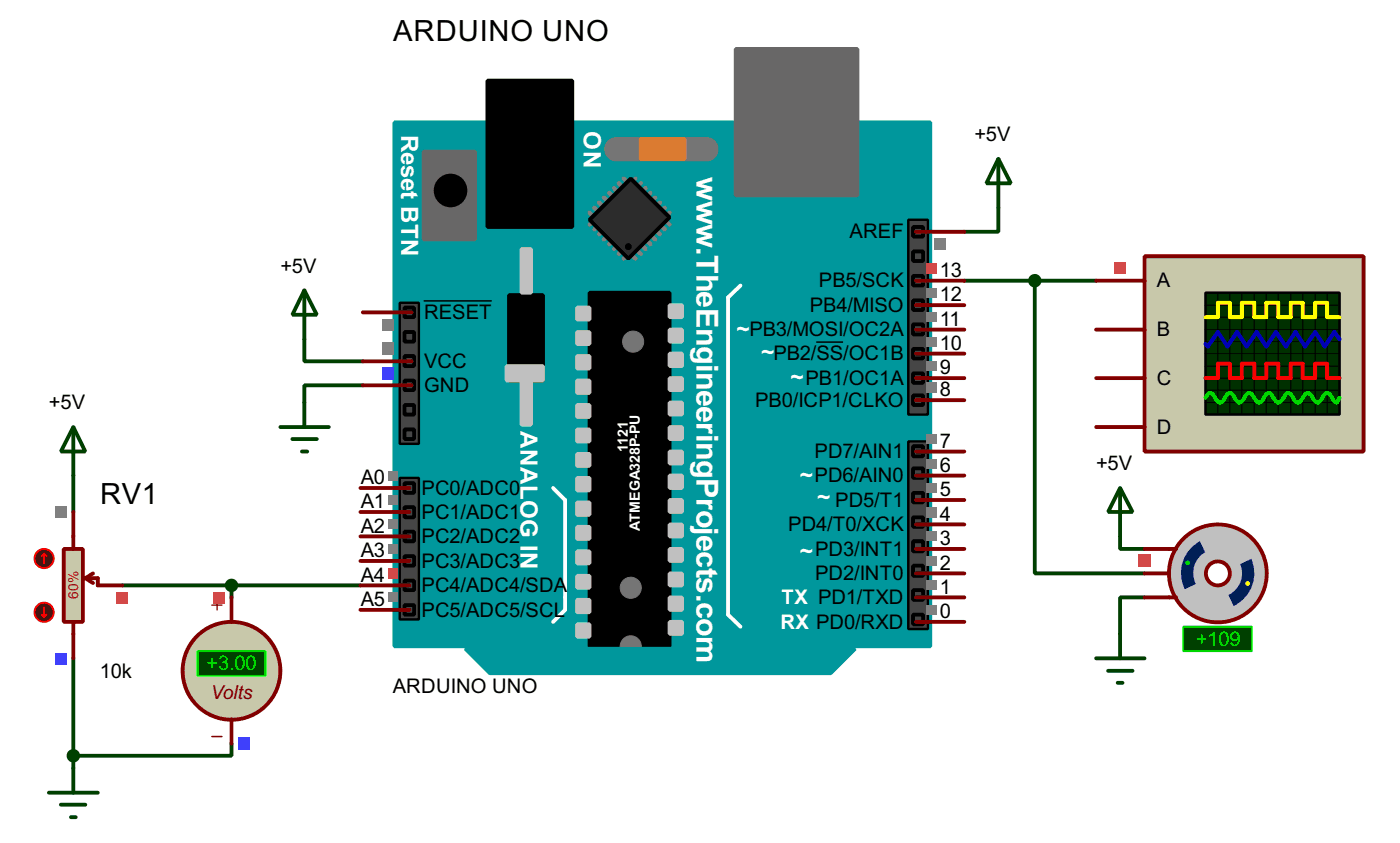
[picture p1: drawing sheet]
<svg xmlns="http://www.w3.org/2000/svg" width="146mm" height="88mm" viewBox="0 0 146 88" stroke-linecap="round" stroke-linejoin="round" font-family="sans-serif">
<path d="M31.8 35.4v2.3h6.1M100.6 29.3h13.8M104.2 21.7v2.5h-3.6M108 29.3v30.5h11.4M7.7 49.6v3.8M37.9 40.2h-6.1v1.8M116.9 55.9v1.3h2.5M7.7 68.6v11.5M12.8 61h24.8M24.2 77.5v1.3h-16.5M24.2 61v1.3M119.4 62.3h-2.5v3.8" fill="none" stroke="#004000" stroke-width=".4"/>
<path d="M41.2 12.8h55.9v54.6h-55.9z" fill="#00979c" stroke="#00979c" stroke-width=".4"/>
<g fill="#686767" stroke="#686767" stroke-width=".4">
<path d="M76.8 5.1h12.7v15.3h-12.7z"/>
<path d="M44.2 15.8h5.4v9.2h-5.4z"/>
</g>
<path d="M50.9 8.4h8.8v15.3h-8.8zM53.1 30.8h3.6v8.9h-3.6zM61.5 30.5h8.4v36.9h-8.4z" fill="#000" stroke="#000" stroke-width=".4"/>
<path d="M77.3 29.8l-1.3 1.2v33.1l1.3 1.2M57.7 50.9l1.3 1.2v11.5l-1.3 1.2" fill="none" stroke="#fff" stroke-width=".4"/>
<g fill="#c0c0c0" stroke="#c0c0c0" stroke-width=".4">
<path d="M69.9 31.8h1.3v1.3h-1.3z"/>
<path d="M69.9 34.4h1.3v1.2h-1.3z"/>
<path d="M69.9 36.9h1.3v1.3h-1.3z"/>
<path d="M69.9 39.4h1.3v1.3h-1.3z"/>
<path d="M69.9 42h1.3v1.2h-1.3z"/>
<path d="M69.9 44.5h1.3v1.3h-1.3z"/>
<path d="M69.9 47.1h1.3v1.2h-1.3z"/>
<path d="M69.9 49.6h1.3v1.3h-1.3z"/>
<path d="M69.9 52.1h1.3v1.3h-1.3z"/>
<path d="M69.9 54.7h1.3v1.2h-1.3z"/>
<path d="M69.9 57.2h1.3v1.3h-1.3z"/>
<path d="M69.9 59.8h1.3v1.2h-1.3z"/>
<path d="M69.9 62.3h1.3v1.3h-1.3z"/>
<path d="M69.9 64.8h1.3v1.3h-1.3z"/>
<path d="M60.2 32.1h1.3v1.2h-1.3z"/>
<path d="M60.2 34.6h1.3v1.3h-1.3z"/>
<path d="M60.2 37.1h1.3v1.3h-1.3z"/>
<path d="M60.2 39.7h1.3v1.3h-1.3z"/>
<path d="M60.2 42.2h1.3v1.3h-1.3z"/>
<path d="M60.2 44.8h1.3v1.2h-1.3z"/>
<path d="M60.2 47.3h1.3v1.3h-1.3z"/>
<path d="M60.2 49.8h1.3v1.3h-1.3z"/>
<path d="M60.2 52.4h1.3v1.3h-1.3z"/>
<path d="M60.2 54.9h1.3v1.3h-1.3z"/>
<path d="M60.2 57.5h1.3v1.2h-1.3z"/>
<path d="M60.2 60h1.3v1.3h-1.3z"/>
<path d="M60.2 62.5h1.3v1.3h-1.3z"/>
<path d="M60.2 65.1h1.3v1.3h-1.3z"/>
<path d="M52.9 38.2h3.8v1.5h-3.8z"/>
<path d="M54.4 26h1v4.5h-1z"/>
<path d="M54.4 39.7h1v4.6h-1z"/>
</g>
<circle cx="47" cy="19.9" r="1.55" fill="#000" stroke="#000" stroke-width=".4"/>
<path d="M64.3 15.6h9.4" fill="none" stroke="#757575" stroke-width="2.6"/>
<path d="M66.9 14.5h4.5v2.1h-4.5z" fill="#ff8000" stroke="#ff8000" stroke-width=".4"/>
<g fill="none" stroke="#808080" stroke-width=".45">
<path d="M64.1 19.6l.5 .5M64.6 19.1l.5 .5M65.1 18.6l.5 .5M66.3 18.6l-.5 .5M66.9 19.1l-.6 .5M67.4 19.6l-.5 .5M61.5 22.2l.5 .5M62 21.7l.5 .5M62 22.9l-.5 .5M62.5 21.1l.5 .6M62.5 23.4l-.5 .5M63 20.6l.6 .5"/>
<path d="M63 23.9l-.5 .5M63.6 20.1l.5 .5M63.6 24.4l-.6 .6M64.1 25l-.5 .5M64.6 25.5l-.5 .5M65.1 26l-.5 .5M65.6 26.5l-.5 .5M65.8 26.5l.5 .5M66.3 26l.6 .5M66.9 25.5l.5 .5M67.4 25l.5 .5M67.9 24.4l.5 .6"/>
<path d="M67.9 20.1l-.5 .5M68.4 23.9l.5 .5M68.4 20.6l-.5 .5M68.9 23.4l.5 .5M68.9 21.1l-.5 .6M69.4 22.9l.5 .5M69.4 21.7l-.5 .5M69.9 22.2l-.5 .5"/>
</g>
<path d="M65.8 18.6l4.1 4.1-4.3 4.3-4.1-4.1z" fill-rule="evenodd" fill="#2c2c2c" stroke="#000" stroke-width=".4"/>
<circle cx="65.5" cy="25.7" r=".3" fill="#000" stroke="#000" stroke-width=".1"/>
<path d="M94.8 22.9h2v20.3h-2z" fill="#464646" stroke="#000" stroke-width=".25"/>
<circle cx="65.8" cy="61.3" r="1.1" fill="#757575" stroke="#757575" stroke-width=".1"/>
<g fill="#464646" stroke="#000" stroke-width=".4">
<path d="M95.3 23.7h1v1h-1z"/>
<path d="M95.3 28.8h1v1h-1z"/>
<path d="M95.3 31.3h1v1h-1z"/>
<path d="M95.3 33.8h1v1.1h-1z"/>
<path d="M95.3 36.4h1v1h-1z"/>
<path d="M95.3 38.9h1v1h-1z"/>
<path d="M95.3 26.2h1v1h-1z"/>
<path d="M95.3 41.2h1v1h-1z"/>
</g>
<g fill="#757575" stroke="#757575" stroke-width=".1">
<circle cx="66" cy="35.6" r="1.1"/>
<circle cx="65.8" cy="67.4" r="1.1"/>
</g>
<path d="M48.6 67.6h40.6l-2.5 2.6h-35.6z" fill-rule="evenodd" fill="#00979c" stroke="#00979c" stroke-width=".4"/>
<g fill="#464646" stroke="#000" stroke-width=".25">
<path d="M41.7 31.6h2v14.7h-2z"/>
<path d="M94.8 46h2v19.6h-2z"/>
<path d="M41.7 49.8h2v14.8h-2z"/>
</g>
<g fill="#464646" stroke="#000" stroke-width=".4">
<path d="M42.2 34.6h1v1h-1z"/>
<path d="M42.2 39.7h1v1h-1z"/>
<path d="M42.2 44.8h1v1h-1z"/>
<path d="M42.2 42.2h1v1h-1z"/>
<path d="M42.2 37.1h1v1.1h-1z"/>
<path d="M42.2 32.1h1v1h-1z"/>
<path d="M95.3 46.5h1v1.1h-1z"/>
<path d="M95.3 48.8h1v1h-1z"/>
<path d="M95.3 51.4h1v1h-1z"/>
<path d="M95.3 53.9h1v1h-1z"/>
<path d="M95.3 56.4h1v1.1h-1z"/>
<path d="M95.3 59h1v1h-1z"/>
<path d="M95.3 61.5h1v1h-1z"/>
<path d="M95.3 64.1h1v1h-1z"/>
<path d="M42.2 50.4h1v1h-1z"/>
<path d="M42.2 52.9h1v1h-1z"/>
<path d="M42.2 55.4h1v1h-1z"/>
<path d="M42.2 58h1v1h-1z"/>
<path d="M42.2 60.5h1v1h-1z"/>
<path d="M42.2 63.1h1v1h-1z"/>
</g>
<g fill="none" stroke="#800000" stroke-width=".4">
<path d="M37.9 32.6h5.1M37.9 37.7h5.1M95.6 39.4h5M95.6 36.9h5M95.6 34.4h5M95.6 31.8h5M95.6 29.3h5M95.6 24.2h5M37.6 58.5h5.1M37.6 55.9h5.1M37.6 53.4h5.1M37.6 50.9h5.1"/>
<path d="M37.9 40.2h5.1M95.6 59.8h5M95.6 57.2h5M95.6 54.7h5M95.6 52.1h5M95.6 49.6h5M95.6 47.1h5M95.6 41.7h5M37.6 63.6h5.1M37.6 61h5.1M95.6 64.8h5M95.6 62.3h5"/>
</g>
<path d="M44.2 31.4h7.1M85.2 35.7h2.8" fill="none" stroke="#000" stroke-width=".15"/>
<g fill="#808080">
<path d="M96.7 63.1h1v1h-1z"/>
<path d="M96.7 60.5h1v1h-1z"/>
<path d="M96.7 58h1v1h-1z"/>
<path d="M96.7 55.4h1v1h-1z"/>
<path d="M96.7 52.9h1v1h-1z"/>
<path d="M96.7 50.4h1v1h-1z"/>
<path d="M96.7 47.8h1v1h-1z"/>
<path d="M96.7 45.3h1v1h-1z"/>
<path d="M96.7 39.9h1v1.1h-1z"/>
<path d="M96.7 37.7h1v1h-1z"/>
<path d="M96.7 35.1h1v1h-1z"/>
<path d="M96.7 32.6h1v1h-1z"/>
<path d="M96.7 30h1v1h-1z"/>
</g>
<path d="M96.7 27.5h1v1h-1z" fill="#ff4040"/>
<g fill="#808080">
<path d="M97.5 24.8h1.2v1.3h-1.2z"/>
<path d="M40.6 61.8h1v1h-1z"/>
</g>
<path d="M40.6 59.2h1v1.1h-1z" fill="#ff4040"/>
<g fill="#808080">
<path d="M40.6 56.7h1v1h-1z"/>
<path d="M40.6 54.2h1v1h-1z"/>
<path d="M40.6 51.6h1v1h-1z"/>
<path d="M40.6 49.1h1v1h-1z"/>
<path d="M39.8 33.2h1.3v1.3h-1.3z"/>
<path d="M39.8 35.7h1.3v1.3h-1.3z"/>
</g>
<path d="M39.8 38.3h1.3v1.3h-1.3z" fill="#4040ff"/>
<path d="M119.4 26.7h22.9v20.4h-22.9z" fill="#c8c8aa" stroke="#800000" stroke-width=".4"/>
<path d="M125.8 30.5h14v12.7h-14z" fill="#003000" stroke="#000" stroke-width=".25"/>
<g fill="none" stroke="#000" stroke-width=".1">
<path d="M125.8 34.4h14M125.8 31.8h14M125.8 33.1h14M125.8 35.6h14M125.8 38.2h14M125.8 39.4h14M125.8 36.9h14M127.1 30.5v12.7M128.3 30.5v12.7M129.6 30.5v12.7M130.9 30.5v12.7M132.1 30.5v12.7"/>
<path d="M133.4 30.5v12.7M134.7 30.5v12.7M135.9 30.5v12.7M137.2 30.5v12.7M138.5 30.5v12.7M125.8 40.7h14M125.8 42h14"/>
</g>
<path d="M125.8 33.1h1.3v-1.5h1.2v1.5h1.3v-1.5h1.3v1.5h1.2v-1.5h1.3v1.5h1.3v-1.5h1.2v1.5h1.3v-1.5h1.3v1.5h1.3" fill="none" stroke="#ff0" stroke-width=".4"/>
<path d="M125.8 39.4h1.3v-1.5h1.2v1.5h1.3v-1.5h1.3v1.5h1.2v-1.5h1.3v1.5h1.3v-1.5h1.2v1.5h1.3v-1.5h1.3v1.5h1.3" fill="none" stroke="#f00" stroke-width=".4"/>
<path d="M139.8 35.4l-.6-.8-1 1.5-1-1.5-1 1.5-1-1.5-1 1.5-1.1-1.5-1 1.5-1-1.5-1 1.5-1-1.5-1 1.5-1-1.5-1.1 1.5-.2-.2" fill="none" stroke="#00f" stroke-width=".4"/>
<path d="M125.8 41.5l.2-.4 .3-.1 .2 .1 .2 .2a1.09 1.09 0 0 0 .6 .7l.2-.2 .5-.7 .3-.1 .3 .1 .5 .7 .2 .2 .3-.2 .1-.2a1.09 1.09 0 0 1 .7-.6l.2 .1 .5 .7 .3 .2 .2-.2 .5-.7 .3-.1 .2 .1 .5 .7 .3 .2a1.72 1.72 0 0 0 .7-.9l.3-.1 .3 .1 .4 .7 .3 .2 .3-.2 .5-.7 .2-.1a1.72 1.72 0 0 1 .8 .8l.3 .2 .2-.2 .5-.7 .3-.1 .2 .1 .5 .7 .3 .2 .3-.5" fill="none" stroke="#0f0" stroke-width=".4"/>
<path d="M114.4 29.3h5M114.4 34.4h5M114.4 39.4h5M114.4 44.5h5" fill="none" stroke="#800000" stroke-width=".4"/>
<path d="M116.3 27.4h1.2v1.2h-1.2z" fill="#ff4040"/>
<path d="M104.2 16.6l1.3 2.5h-2.6zM104.2 16.6v5.1M31.8 30.3l1.3 2.5h-2.6zM31.8 30.3v5.1M29.3 44.5h5M30.5 45.8h2.6M31.5 47.1h.6M31.8 42v2.5" fill="none" stroke="#004000" stroke-width=".4"/>
<path d="M6.7 57.2h2v7.6h-2z" fill="#c8c8aa" stroke="#800000" stroke-width=".4"/>
<path d="M7.7 53.4v3.8M9.7 59.8l-.8 .5M7.7 64.8v3.8M8.9 60.3l.8 .5M8.9 60.3h1.3v.7h2.6" fill="none" stroke="#800000" stroke-width=".4"/>
<circle cx="4.6" cy="58.2" r="1" fill="#400000" stroke="#f00" stroke-width=".2"/>
<path d="M4.6 57.7l-.2 .3M4.6 57.7l.3 .3M4.6 57.7v1" fill="none" stroke="#f00" stroke-width=".2"/>
<circle cx="4.6" cy="63.8" r="1" fill="#400000" stroke="#f00" stroke-width=".2"/>
<path d="M4.4 64.1l.2 .2M4.6 63.3v1M4.9 64.1l-.3 .2" fill="none" stroke="#f00" stroke-width=".2"/>
<path d="M5.8 68h1.2v1.3h-1.2z" fill="#4040ff"/>
<path d="M5.8 52.8h1.2v1.2h-1.2z" fill="#808080"/>
<path d="M12.1 61.7h1.3v1.2h-1.3z" fill="#ff4040"/>
<path d="M7.7 44.5l1.2 2.6h-2.5zM7.7 44.5v5.1M5.1 82.6h5.1M6.4 83.9h2.5M7.4 85.2h.5M7.7 80.1v2.5" fill="none" stroke="#004000" stroke-width=".4"/>
<circle cx="24.1" cy="69.9" r="5.1" fill="#c8c8aa" stroke="#800000" stroke-width=".4"/>
<path d="M22.1 63.1h1.1M22.1 76.8h1.1M22.7 62.5v1.1" fill="none" stroke="#800000" stroke-width=".15"/>
<path d="M20.6 67.9h7.1v2.5h-7.1z" fill="#004000" stroke="#0f0" stroke-width=".2"/>
<path d="M24.2 62.3v2.5M24.2 75v2.5" fill="none" stroke="#800000" stroke-width=".4"/>
<path d="M24.8 76.9h1.3v1.3h-1.3z" fill="#4040ff"/>
<path d="M22.3 61.7h1.2v1.2h-1.2z" fill="#ff4040"/>
<g fill="#004000" stroke="#004000" stroke-width=".4">
<circle cx="24.1" cy="61" r=".5"/>
<circle cx="7.6" cy="78.8" r=".5"/>
</g>
<circle cx="127" cy="59.8" r="5.1" fill="#c0c0c0" stroke="#800000" stroke-width=".4"/>
<circle cx="127" cy="59.8" r="1.25" fill="#feffff" stroke="#800000" stroke-width=".4"/>
<path d="M122 57.2h.7M122 62.3h.7" fill="none" stroke="#800000" stroke-width=".4"/>
<path d="M123.6 61.4l1.2-.5a2.5 2.5 0 0 0 3.4 1.1l.5 1.2a3.8 3.8 0 0 1-5.1-1.8z" fill-rule="evenodd" fill="#c0c0c0" stroke="#c0c0c0" stroke-width=".4"/>
<g fill="#000080">
<path d="M124.1 57.2l.6-.5 .7-.4 .5 1.2a2.5 2.5 0 0 0-1.1 3.4l-1.2 .5a3.7 3.7 0 0 1 .5-4.2z" fill-rule="evenodd"/>
<path d="M129.3 58.6l1.2-.5a3.8 3.8 0 0 1-1.8 5.1l-.5-1.2a2.5 2.5 0 0 0 1.1-3.4z" fill-rule="evenodd"/>
</g>
<path d="M125.4 56.3a3.8 3.8 0 0 1 5.1 1.8l-1.2 .5a2.5 2.5 0 0 0-3.4-1.1z" fill-rule="evenodd" fill="#c0c0c0" stroke="#c0c0c0" stroke-width=".4"/>
<circle cx="130.2" cy="60.8" r=".25" fill="#ff0"/>
<circle cx="123.9" cy="58.7" r=".25" fill="#0f0"/>
<path d="M123.5 65.3h7.1v2.6h-7.1z" fill="#004000" stroke="#0f0" stroke-width=".2"/>
<path d="M119.4 59.8h2.6M119.4 57.2h2.6M119.4 62.3h2.6" fill="none" stroke="#800000" stroke-width=".4"/>
<path d="M118.8 57.8h1.3v1.3h-1.3z" fill="#ff4040"/>
<path d="M116.9 50.9l1.3 2.5h-2.6zM116.9 50.9v5M114.4 68.6h5M115.6 69.9h2.6M116.6 71.2h.5M116.9 66.1v2.5" fill="none" stroke="#004000" stroke-width=".4"/>
<circle cx="107.9" cy="29.3" r=".5" fill="#004000" stroke="#004000" stroke-width=".4"/>
<g font-size="3.6" fill="#fff">
<text x="72.7" y="18.4" transform="rotate(90 72.7 18.4)">w</text>
<text x="72.7" y="25.7" transform="rotate(90 72.7 25.7)">.TheEngineeringProjects.com</text>
</g>
<g font-size="3.4">
<text x="41" y="4.3">ARDUINO UNO</text>
<text x="10.5" y="52.6">RV1</text>
</g>
<g font-size="2.8" fill="#fff">
<text x="41.9" y="14" transform="rotate(90 41.9 14)">Reset BTN</text>
<text x="60.9" y="13.7" transform="rotate(90 60.9 13.7)">ON</text>
<text x="54.3" y="44.9" transform="rotate(90 54.3 44.9)">ANALOG IN</text>
</g>
<g font-size="2.7" fill="#fff">
<text x="76.9" y="35.1">~</text>
<text x="79.4" y="37.5">~</text>
<text x="82.5" y="40.2">~</text>
<text x="83.5" y="50.3">~</text>
<text x="85.3" y="52.6">~</text>
<text x="83.5" y="58.2">~</text>
</g>
<g font-size="2.4">
<text x="101.7" y="14.7">+5V</text>
<text x="29.3" y="28.4">+5V</text>
<text x="85.4" y="30">PB5/SCK</text>
<text x="88.6" y="24.9">AREF</text>
<text x="98.1" y="28.9">13</text>
<text x="120.7" y="30">A</text>
<text x="44.2" y="33.3">RESET</text>
<text x="78.2" y="35.1">PB3/MOSI/OC2A</text>
<text x="84.5" y="32.5">PB4/MISO</text>
<text x="98.1" y="34">11</text>
<text x="98.1" y="31.4">12</text>
<text x="120.7" y="35.1">B</text>
<text x="44.2" y="38.4">VCC</text>
<text x="44.2" y="40.9">GND</text>
<text x="80.7" y="37.6">PB2/SS/OC1B</text>
<text x="84" y="40.1">PB1/OC1A</text>
<text x="98.1" y="41.3">8</text>
<text x="98.1" y="39">9</text>
<text x="98.1" y="36.5">10</text>
<text x="120.7" y="40.1">C</text>
<text x="5.1" y="42.7">+5V</text>
<text x="78.8" y="42.4">PB0/ICP1/CLKO</text>
<text x="85" y="47.8">PD7/AIN1</text>
<text x="98.1" y="46.7">7</text>
<text x="120.7" y="45.2">D</text>
<text x="37.6" y="53">A1</text>
<text x="37.6" y="50.4">A0</text>
<text x="44" y="51.6">PC0/ADC0</text>
<text x="85" y="50.3">PD6/AIN0</text>
<text x="87.1" y="52.8">PD5/T1</text>
<text x="98.1" y="51.7">5</text>
<text x="98.1" y="49.2">6</text>
<text x="114.4" y="49">+5V</text>
<text x="37.6" y="58.1">A3</text>
<text x="37.6" y="55.5">A2</text>
<text x="44" y="59.2">PC3/ADC3</text>
<text x="44" y="56.6">PC2/ADC2</text>
<text x="44" y="54.1">PC1/ADC1</text>
<text x="82.2" y="55.4">PD4/T0/XCK</text>
<text x="85" y="57.9">PD3/INT1</text>
<text x="98.1" y="59.4">2</text>
<text x="98.1" y="56.8">3</text>
<text x="98.1" y="54.3">4</text>
<text x="37.6" y="63.2">A5</text>
<text x="37.6" y="60.6">A4</text>
<text x="44" y="64.3">PC5/ADC5/SCL</text>
<text x="44" y="61.7">PC4/ADC4/SDA</text>
<text x="85" y="60.5">PD2/INT0</text>
<text x="98.1" y="64.4">0</text>
<text x="98.1" y="61.9">1</text>
<text x="10.4" y="70.7">10k</text>
<text x="41" y="72.3">ARDUINO UNO</text>
</g>
<g font-size="2.4" fill="#fff">
<text x="81.4" y="65.5">RX PD0/RXD</text>
<text x="81.5" y="63">TX PD1/TXD</text>
</g>
<g font-size="2.4" fill="#0f0">
<text x="21.6" y="69.8">+3.00</text>
<text x="124.8" y="67.3">+109</text>
</g>
<text font-size="2.3" fill="#800000" x="22" y="72.8">Volts</text>
<g font-size="1.7" fill="#fff">
<text x="65.5" y="47.1" transform="rotate(-90 65.5 47.1)">1121</text>
<text x="66.8" y="55.3" transform="rotate(-90 66.8 55.3)">ATMEGA328P-PU</text>
</g>
<text font-size="1.6" fill="#c00000" x="8.1" y="62.4" transform="rotate(-90 8.1 62.4)">60%</text>
</svg>
